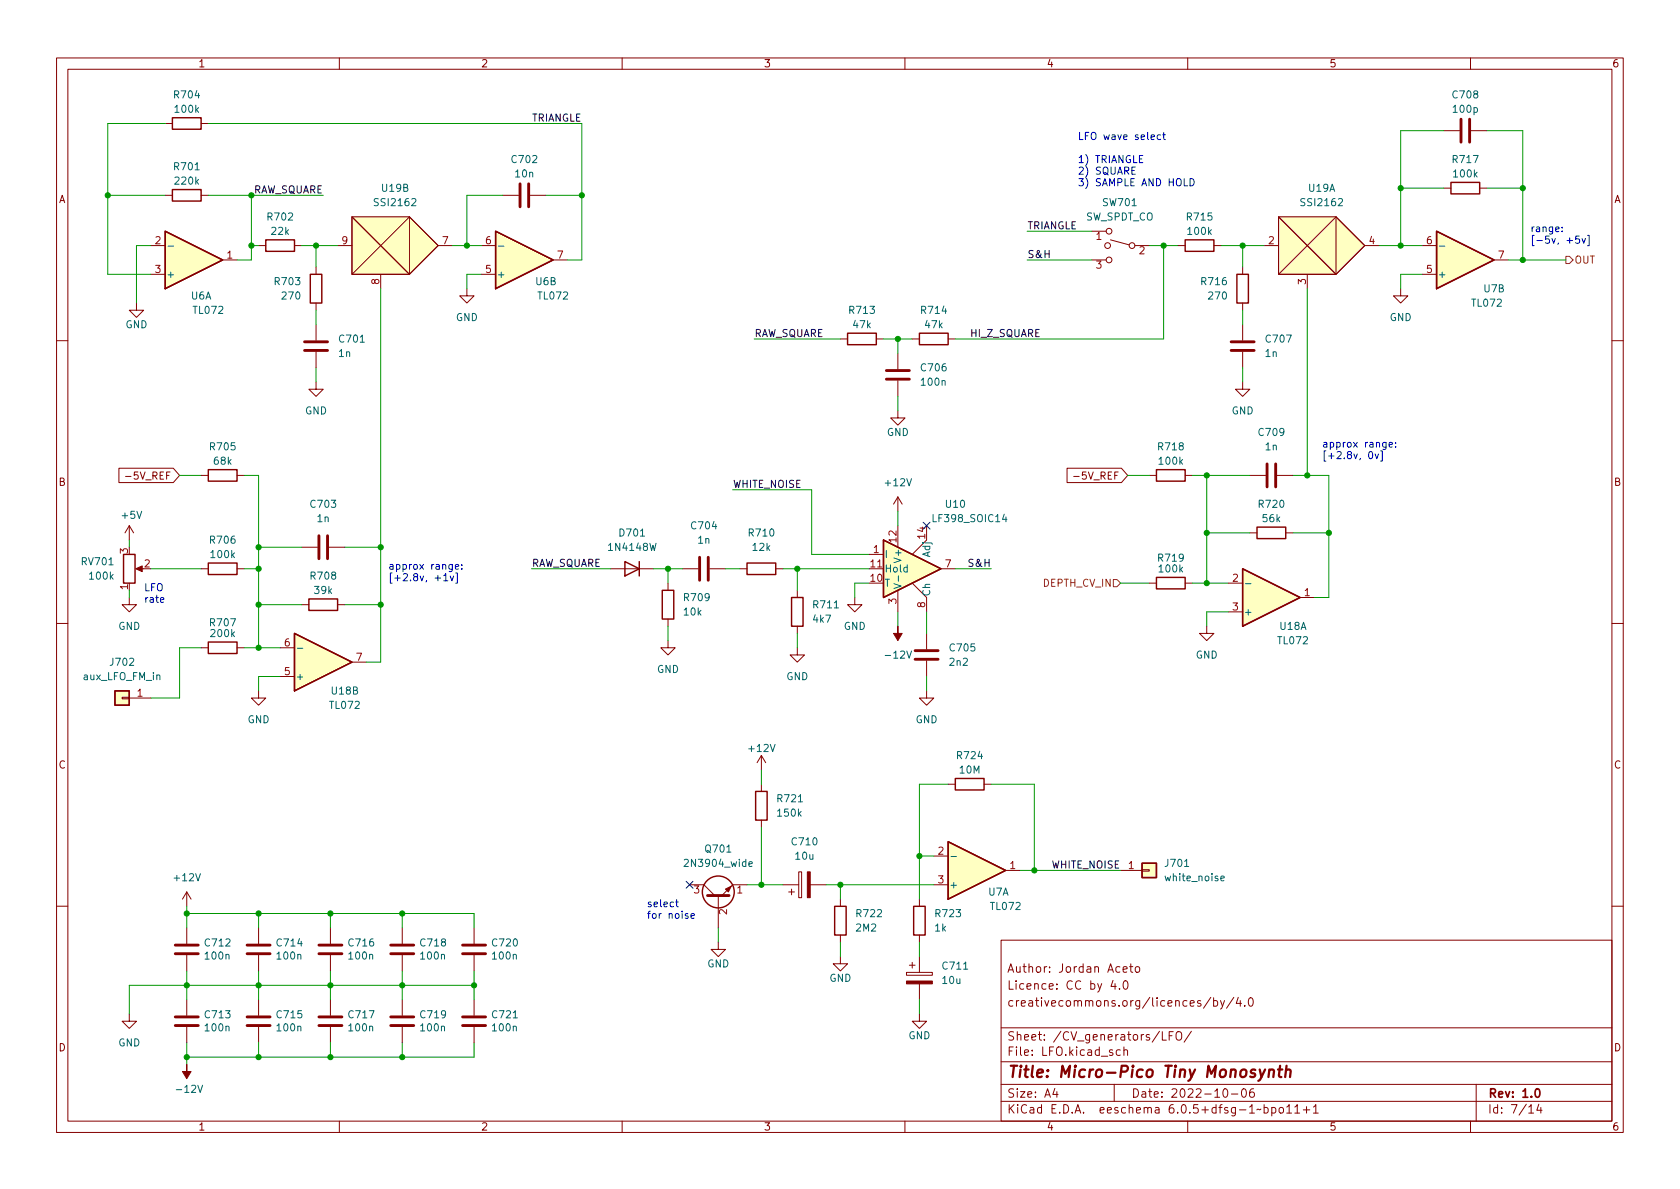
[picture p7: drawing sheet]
<svg xmlns="http://www.w3.org/2000/svg" width="297mm" height="210mm" viewBox="0 0 297 210" stroke-linecap="round" stroke-linejoin="round" font-family="sans-serif">
<g fill="none" stroke="#840000" stroke-width=".18">
<path d="M10 10.2h277v190.1h-277zM12 12.2h273v186.1h-273zM60 10.2v2M110 10.2v2M160 10.2v2M210 10.2v2M260 10.2v2M29.2 34.5h1.3M29.2 21.8h1.3M35.6 34.5h1.2M35.6 21.8h1.2M62.2 38.3h10.2v10.2h-10.2z"/>
<path d="M62.2 38.3l10.2 10.2 5.1-5.1-5.1-5.1-10.2 10.2M88.9 34.5h2.8M93.7 34.5h2.8M226.1 38.3h10.1v10.2h-10.1zM226.1 38.3l10.1 10.2 5.1-5.1-5.1-5.1-10.1 10.2M255.3 33.3h1.2M255.3 23.1h2.8M260.1 23.1h2.8M261.6 33.3h1.3M24.1 53.6v1.3h1.3l-1.3 1.2-1.2-1.2h1.2M26.7 43.4h2.5M26.7 48.5h2.5"/>
<path d="M39.4 46h2.5M45.7 43.4h1.3M52.1 43.4h1.2M55.9 47.2v1.3M55.9 53.6v1.3M55.9 57.4v2.8M59.7 43.4h2.5M67.3 48.5v2.5M77.5 43.4h2.5M82.5 51v1.3h1.3l-1.3 1.3-1.2-1.3h1.2M85.1 43.4h2.5M85.1 48.5h2.5"/>
<path d="M97.8 46h2.5M148.6 59.9h1.3M154.9 59.9h1.3M161.3 59.9h1.3M167.6 59.9h1.3M193 46h2.6M193 40.9h2.6M196.3 42.4l3.3 .9M200.7 43.4h2.5M208.3 43.4h1.2M214.6 43.4h1.3M219.7 47.2v1.3"/>
<path d="M219.7 53.6v1.3M219.7 57.4v2.8M223.5 43.4h2.6M231.1 48.5v2.5M241.3 43.4h2.5M247.6 51v1.3h-1.2l1.2 1.3 1.3-1.3h-1.3M251.5 43.4h2.5M251.5 48.5h2.5M264.2 46h2.5M10 60.2h2M55.9 67.6v1.2h-1.3l1.3 1.3 1.2-1.3h-1.2M55.9 62.2v2.8"/>
<path d="M158.7 72.6v1.3h1.3l-1.3 1.3-1.2-1.3h1.2M158.7 62.5v2.8M158.7 67.3v2.8M219.7 67.6v1.2h-1.3l1.3 1.3 1.3-1.3h-1.3M219.7 62.2v2.8M285 60.2h2M21 82.8h9.6l1.1 1.3-1.1 1.2h-9.6zM22.2 84.2h1M22.9 93l-.8 1.2M22.9 93v2.5M22.9 93l.7 1.2M35.6 84.1h1.2"/>
<path d="M41.9 84.1h1.3M53.3 96.8h2.8M58.2 96.8h2.8M153.7 98h2.5M158.7 87.9v2.5M158.7 93v3.8M158.7 87.9l-.7 1.2M158.7 87.9l.8 1.2M163.8 95.5l-2.5 2.5M188.7 82.8h9.6l1.1 1.3-1.1 1.2h-9.6zM189.8 84.2h1M203.2 84.1h1.3"/>
<path d="M209.5 84.1h1.3M221 84.1h2.8M221 94.2h1.2M225.8 84.1h2.8M227.3 94.2h1.3M10 110.2h2M22.9 105.7v1.2h-1.3l1.3 1.3 1.2-1.3h-1.2M24.4 100.6h1M35.6 114.5h1.2M35.6 100.6h1.2M41.9 114.5h1.3M41.9 100.6h1.3"/>
<path d="M49.5 119.6h2.6M49.5 114.5h2.6M53.3 106.9h1.3M59.7 106.9h1.3M62.2 117.1h2.6M107.9 100.6h7.7M118.1 113.3v1.2h1.3l-1.3 1.3-1.3-1.3h1.3M118.1 103.1v1.3M118.1 109.5v1.2M120.6 100.6h2.8M125.5 100.6h2.8M130.8 100.6h1.3"/>
<path d="M137.2 100.6h1.2M141 114.5v1.3h1.2l-1.2 1.3-1.3-1.3h1.3M141 104.4v1.3M141 110.7v1.3M151.1 105.7v1.2h1.3l-1.3 1.3-1.2-1.3h1.2M153.7 100.6h2.5M158.7 104.4v3.8M161.3 103.1l2.5 2.6v2.5M163.8 112v2.8M163.8 116.8v2.8M166.4 100.6h2.5M203.2 103.1h1.3"/>
<path d="M209.5 103.1h1.3M213.4 110.7v1.3h-1.3l1.3 1.3 1.2-1.3h-1.2M217.2 103.1h2.5M217.2 108.2h2.5M229.9 105.7h2.5M285 110.2h2M21.6 123.3h1.3v.3h-1.3zM22.9 123.4h3.8M45.7 122.2v1.2h-1.3l1.3 1.3 1.3-1.3h-1.3M134.6 133.6l-.7 1.3M134.6 133.6v2.5M134.6 138.7v1.2"/>
<path d="M134.6 133.6l.8 1.3M163.8 122.2v1.2h1.3l-1.3 1.3-1.2-1.3h1.2M167.6 138.7h1.3M174 138.7h1.3M33 157.7l-.7 1.3M33 157.7v2.6M33 157.7l.8 1.3M121.9 156.5h2.6l1.9 1.9M127 158.4v5.7M132.1 156.5h-2.6l-1.9 1.9M134.6 145v1.3M138.4 156.5h2.8"/>
<path d="M139.4 157.7h1.1M140 157.2v1M141.2 154.2h.5v4.5h-.5zM143.3 156.5h2.7M148.6 159v1.3M162.6 159v1.3M165.1 156.5h2.5M165.1 151.4h2.5M177.8 153.9h2.5M198.1 153.9h3.8M201.9 153.8h1.3v.2h-1.3zM10 160.2h2"/>
<path d="M22.9 179.3v1.3h1.2l-1.2 1.3-1.3-1.3h1.3M33 164.1v2.8M33 168.9v2.8M33 176.8v2.8M45.7 164.1v2.8M45.7 168.9v2.8M45.7 176.8v2.8M58.4 164.1v2.8M58.4 168.9v2.8M58.4 176.8v2.8M71.1 164.1v2.8M71.1 168.9v2.8"/>
<path d="M71.1 176.8v2.8M83.8 164.1v2.8M83.8 168.9v2.8M83.8 176.8v2.8M127 166.6v1.3h1.3l-1.3 1.3-1.3-1.3h1.3M148.6 169.2v1.2h1.3l-1.3 1.3-1.3-1.3h1.3M148.6 165.3v1.3M160.3 172h4.5v.5h-4.5zM160.8 170.7h1M161.3 170.2v1M162.6 179.3v1.3h1.2l-1.2 1.3-1.3-1.3h1.3M162.6 165.3v1.3"/>
<path d="M162.6 169.2v2.8M162.6 174v2.8M177 166.3h108v32h-108zM196.8 173.4l-.4 1h1M197.1 173.9v1M197.9 174.8v.1M198.6 171.4l.7-.1-.1-.3-.4-.1-.2 .2v.8h.6M198.8 173.5l.1-.1a.81 .81 0 0 1 .6 .7 .81 .81 0 0 1-.3 .8h-.1a.81 .81 0 0 1-.6-.6 .81 .81 0 0 1 .3-.8zM199.7 170.9h.6M199.9 170.4v1.3l.4 .2M200.9 171l.3-.1 .3 .3v.4l-.3 .3h-.3l-.2-.3v-.4zM214.1 176.4l-1.3 1.9"/>
<path d="M214.6 177l.4-.1 .3 .3v.4l-.2 .3h-.5M214.6 176.4v1.5M215.8 176.9l.3 1M216.5 176.9l-.5 1.4-.2 .1M218.1 176.4l-1.2 1.9M218.9 176.4l-.3 1h.9M219.3 176.9v1M220.1 177.8v.1M220.9 176.6l.2-.2a.81 .81 0 0 1 .6 .7 .81 .81 0 0 1-.3 .8h-.2a.81 .81 0 0 1-.3-1.3zM285 160.2h2M33 181.6v2.8M45.7 181.6v2.8"/>
<path d="M58.4 181.6v2.8M60 198.3v2M71.1 181.6v2.8M83.8 181.6v2.8M110 198.3v2M160 198.3v2M177 194.8h108M177 191.8h108M177 187.8h108M177 181.8h108M186.5 192.5l-.4 1h1M186.9 193v1"/>
<path d="M197 191.8v3M198.1 185.7l-.5-.1-.2 .3v.4l.1 .3h.6M198.7 185.8l.2-.2 .4 .1 .1 .9M198.7 185.1v1.5M205.5 182.4v1.5h.7M206.7 183.1h.5M207.4 182.4h-.7v1.5M208 182.6a.5 .5 0 0 1 .6-.2 .5 .5 0 0 1 .3 .5v.5a.5 .5 0 0 1-.5 .6 .5 .5 0 0 1-.5-.6zM210 198.3v2M210.6 182.4l-1.2 1.9M216.4 192.6l.2-.1a.81 .81 0 0 1 .6 .7 .81 .81 0 0 1-.3 .8h-.2a.81 .81 0 0 1-.6-.6 .81 .81 0 0 1 .3-.8zM217.7 193.5h1.2"/>
<path d="M219.7 192.6l.2-.1a.81 .81 0 0 1 .5 .7 .81 .81 0 0 1-.3 .8h-.1a.81 .81 0 0 1-.6-.6 .81 .81 0 0 1 .3-.8zM221.6 192.5a.59 .59 0 0 0-.7 .7v.5l.2 .3h.4l.2-.1 .1-.5-.2-.2-.4-.1-.3 .3M223.5 195.9l.4-.1 .3 .3v.4l-.1 .3h-.6M223.5 195.3v1.5M224.9 195.9l.4-.1 .3 .3v.4l-.2 .3h-.5M224.9 195.8v1.5M226.3 195.9l.3-.1 .3 .3v.4l-.3 .3h-.3l-.2-.3v-.4zM227.5 195.8l.4-.5v1.5M227.5 196.8h.9M228.9 195.8l.5-.5v1.5M228.9 196.8h.9M230.4 196.3h1.2"/>
<path d="M231 195.7v1.1M232.2 195.8l.4-.5v1.5M232.2 196.8h.9M260 198.3v2M261 191.8v6.5M270.3 195.8l.4-.5v1.5M270.3 196.8h.9M272.1 195.3l-.4 1h.9M272.4 195.8v1"/>
<circle cx="195.8" cy="43.4" r=".51"/>
<circle cx="196.1" cy="46" r=".51"/>
<circle cx="196.1" cy="40.9" r=".51"/>
<circle cx="200.2" cy="43.4" r=".51"/>
</g>
<path d="M271.6 192.6l.2-.1a.82 .82 0 0 1 .6 .7 .82 .82 0 0 1-.3 .8h-.2a.81 .81 0 0 1-.6-.6 .81 .81 0 0 1 .3-.8z" fill="none" stroke="#840000" stroke-width=".3"/>
<path d="M222.7 189.1l.3 1.4M223.7 189.1l-.9 1.8-.3 .2M224.4 189.3a.49 .49 0 0 1 .9 .1l-.2 1.1M224.4 189.1l-.1 1.4M226 189.1h.7M226.3 188.5l-.2 1.7 .1 .2 .4 .1M227.4 189.3a.49 .49 0 0 1 .8 .1l-.1 1.1M227.5 188.5l-.3 2" fill="none" stroke="#840000" stroke-width=".4"/>
<g fill="#ffffc2" stroke="#ffffc2" stroke-width=".18">
<path d="M219.7 100.6l10.2 5.1-10.2 5z"/>
<path d="M52.1 112l10.1 5.1-10.1 5.1z"/>
<path d="M201.9 152.6h2.6v2.6h-2.6z"/>
<path d="M29.2 40.9l10.2 5.1-10.2 5z"/>
<path d="M254 40.9l10.2 5.1-10.2 5z"/>
<path d="M167.6 148.8l10.2 5.1-10.2 5.1z"/>
<path d="M226.1 38.3h10.1v10.2h-10.1z"/>
<path d="M226.1 38.3h10.1l5.1 5.1-5.1 5.1z"/>
<path d="M20.3 122.2h2.6v2.5h-2.6z"/>
<path d="M87.6 40.9l10.2 5.1-10.2 5z"/>
<path d="M156.2 95.5l10.2 5.1-10.2 5.1z"/>
<path d="M62.2 38.3h10.2v10.2h-10.2z"/>
<path d="M62.2 38.3h10.2l5.1 5.1-5.1 5.1z"/>
</g>
<g fill="none" stroke="#840000" stroke-width=".25">
<path d="M30.5 33.5h5.1v2.1h-5.1zM30.5 20.8h5.1v2.1h-5.1zM256.5 32.3h5.1v2h-5.1zM29.2 40.9l10.2 5.1-10.2 5zM47 42.4h5.1v2h-5.1zM54.9 48.5h2v5.1h-2zM87.6 40.9l10.2 5.1-10.2 5zM149.9 58.9h5v2.1h-5zM162.6 58.9h5v2.1h-5zM209.5 42.4h5.1v2h-5.1zM218.7 48.5h2v5.1h-2zM254 40.9l10.2 5.1-10.2 5z"/>
<path d="M21.8 98h2.1v5.1h-2.1zM36.8 99.6h5.1v2h-5.1zM36.8 83.1h5.1v2h-5.1zM110.5 99.3l2.5 1.3-2.5 1.2zM113 99.3v2.5M132.1 99.6h5.1v2h-5.1zM156.2 95.5l10.2 5.1-10.2 5.1zM204.5 83.1h5v2h-5zM222.2 93.2h5.1v2h-5.1zM36.8 113.5h5.1v2.1h-5.1zM52.1 112l10.1 5.1-10.1 5.1zM54.6 105.9h5.1v2h-5.1z"/>
<path d="M117.1 104.4h2v5.1h-2zM140 105.7h2v5h-2zM204.5 102.1h5v2h-5zM219.7 100.6l10.2 5.1-10.2 5zM20.3 122.2h2.6v2.5h-2.6zM133.6 139.9h2v5.1h-2zM168.9 137.7h5.1v2h-5.1zM167.6 148.8l10.2 5.1-10.2 5.1zM201.9 152.6h2.6v2.6h-2.6zM147.6 160.3h2v5h-2zM161.5 160.3h2.1v5h-2.1z"/>
<circle cx="127" cy="157.7" r="2.82"/>
</g>
<path d="M29.7 43.5h1M88.1 43.5h1M254.5 43.5h1M52.6 114.6h.9M158.1 103.2l1.2 .4-1.2 .5M158.8 101.8v1M220.2 103.2h1M132.4 152.8l.6-.1v-.3h-.4l-.2 .2 .1 .6h.5M168.1 151.5h1M215.9 155.3l.6-.1-.1-.2-.4-.1-.1 .2v.6h.5" fill="none" stroke="#006464" stroke-width=".18"/>
<g fill="none" stroke="#840000" stroke-width=".51">
<path d="M91.9 32.5v4.1M93.5 32.5v4.1M258.3 21.1v4M259.8 21.1v4M53.8 62h4.1M53.8 60.4h4.1M156.7 67.1h4.1M156.7 65.5h4.1M217.7 62h4M217.7 60.4h4M56.4 94.7v4.1M57.9 94.7v4.1"/>
<path d="M123.7 98.5v4.1M125.2 98.5v4.1M224 82v4.1M225.6 82v4.1M161.8 116.6h4.1M161.8 115.1h4.1M125.1 158.4h3.8M31 179.8h4.1M31 168.7h4.1M31 167.1h4.1M43.7 179.8h4.1M43.7 168.7h4.1"/>
<path d="M43.7 167.1h4.1M56.4 179.8h4.1M56.4 168.7h4.1M56.4 167.1h4.1M69.1 179.8h4.1M69.1 168.7h4.1M69.1 167.1h4.1M81.8 179.8h4.1M81.8 168.7h4.1M81.8 167.1h4.1M31 181.4h4.1M43.7 181.4h4.1"/>
<path d="M56.4 181.4h4.1M69.1 181.4h4.1M81.8 181.4h4.1"/>
</g>
<g fill="#840000" stroke="#840000" stroke-width=".18">
<path d="M33 188.2v1.3h.8l-.8 1.2-.7-1.2h.7z"/>
<path d="M142.7 154.2h.6v4.5h-.6z"/>
<path d="M128.3 157.2l1-.5-.5 1z"/>
<path d="M160.3 173.5h4.5v.5h-4.5z"/>
<path d="M24 100.6l1.1-.5v1z"/>
<path d="M158.7 110.7v1.3h.8l-.8 1.3-.7-1.3h.7z"/>
</g>
<path d="M276.9 45.3h.6l.6 .7-.6 .6h-.6zM196.8 102.5h.7l.6 .6-.6 .7h-.7z" fill="none" stroke="#725600" stroke-width=".18"/>
<g fill="none" stroke="#0000c2" stroke-width=".18">
<path d="M200.1 30.1h.5M200.7 29.5h-.6v1.3h.6M201.5 28.1h.4M202.1 27.5h-.6v1.3h.6M205.2 23.9l-.4-.1-.2 .3 .1 .5h.5M205.6 23.8h.5M205.8 23.4v1.1l.3 .2M209.4 31.6v1.3h.6M210.4 31.6a.64 .64 0 0 1 .7 .6 .64 .64 0 0 1-.7 .7zM276.2 40.9v.1M276.2 40.2v.1M279.2 41.7h-.6v.7l.1-.2 .5 .1 .1 .2-.1 .4-.1 .1-.5-.1"/>
<path d="M279.7 42.2l.3 .8 .3-.8M280.7 41.6h.3v1.8h-.3M242.2 79.9l.1-.1a.68 .68 0 0 1 .4 .7 .68 .68 0 0 1-.4 .6 .84 .84 0 0 1-.1-1.2zM244.1 79.7h.3v1.8h-.3M245.1 78.2v1.1l-.3 .2-.3-.1M245.1 78.3l-.4-.1-.2 .3 .1 .5h.5M245.6 78.7l.6-.2v-.2l-.4-.1-.2 .2 .1 .6h.5M246.8 79v.1M246.8 78.3v.1M80 99.8v1l-.3 .3-.3-.1M80 99.9l-.4-.1-.2 .3 .1 .5h.5M81.7 99.9v.1"/>
<path d="M243.1 80.3l.3 .8 .3-.8M78.5 101.8l.3-.4v1.3M78.5 102.7h.7M79.6 101.9l.3 .8 .3-.8M80.5 100.2l.6-.1v-.2l-.4-.1-.2 .2 .1 .6h.5M80.6 101.3h.3v1.8h-.3M81.7 100.5v.2M119.5 159.5h.4M119.6 159.1v1.1l.3 .2M121.6 161.6h-.3l-.2 .1 .1 .2 .4 .1v.3h-.5M122.2 162l.6-.1-.1-.3h-.3l-.2 .1v.6h.5"/>
</g>
<g fill="none" stroke="#009600" stroke-width=".18">
<path d="M19 34.5h10.2M29.2 21.8h-10.2v26.7h7.7M36.8 21.8h66.1v24.2h-2.6M36.8 34.5h20.3M44.4 34.5v11.5h-2.5M88.9 34.5h-6.4v8.9M96.5 34.5h6.4M247.6 33.3h7.7M255.3 23.1h-7.7v20.3M262.9 23.1h6.3v22.9M262.9 33.3h6.3M26.7 43.4h-2.6v10.2"/>
<path d="M44.4 43.4h1.3M53.3 43.4h6.4M55.9 43.4v3.8M55.9 54.9v2.5M67.3 51v66.1h-2.5M80 43.4h5.1M85.1 48.5h-2.6v2.5M133.3 59.9h15.3M156.2 59.9h5.1M158.7 59.9v2.6M181.6 46h11.4M181.6 40.9h11.4"/>
<path d="M203.2 43.4h5.1M205.7 43.4v16.5h-36.8M215.9 43.4h7.6M219.7 43.4v3.8M219.7 54.9v2.5M231.1 51v33.1M243.8 43.4h7.7M251.5 48.5h-3.9v2.5M266.7 46h10.2M55.9 65v2.6M158.7 70.1v2.5M219.7 65v2.6"/>
<path d="M22.9 95.5v1.3M31.7 84.1h3.9M43.2 84.1h2.5v30.4M45.7 96.8h7.6M61 96.8h6.3M129.5 86.6h14v11.4h10.2M158.7 90.4v2.6M199.4 84.1h3.8M210.8 84.1h10.2M213.4 84.1v19M213.4 94.2h7.6M228.6 84.1h6.3v21.6h-2.5"/>
<path d="M228.6 94.2h6.3M22.9 104.4v1.3M26.7 100.6h8.9M35.6 114.5h-3.9v8.9h-5M43.2 100.6h2.5M43.2 114.5h6.3M45.7 106.9h7.6M49.5 119.6h-3.8v2.6M61 106.9h6.3M94 100.6h13.9M115.6 100.6h5M118.1 100.6v2.5"/>
<path d="M118.1 110.7v2.6M128.3 100.6h2.5M138.4 100.6h15.3M141 100.6v3.8M141 112v2.5M153.7 103.1h-2.6v2.6M158.7 108.2v2.5M163.8 108.2v3.8M163.8 119.6v2.6M168.9 100.6h6.4M198.1 103.1h5.1M210.8 103.1h6.4"/>
<path d="M217.2 108.2h-3.8v2.5M134.6 136.1v2.6M167.6 138.7h-5v20.3M175.3 138.7h7.6v15.2M132.1 156.5h6.3M134.6 146.3v10.2M146 156.5h19.1M148.6 156.5v2.5M162.6 151.4h2.5M180.3 153.9h17.8M33 161.5h50.8v2.6M33 160.3v3.8"/>
<path d="M33 171.7v5.1M45.7 161.5v2.6M45.7 171.7v5.1M58.4 161.5v2.6M58.4 171.7v5.1M71.1 161.5v2.6M71.1 171.7v5.1M83.8 174.2h-60.9v5.1M83.8 171.7v5.1M127 164.1v2.5M148.6 166.6v2.6M162.6 166.6v2.6"/>
<path d="M162.6 176.8v2.5M33 184.4v3.8M45.7 184.4v2.5M58.4 184.4v2.5M71.1 184.4v2.5M83.8 184.4v2.5h-50.8"/>
</g>
<path d="M163.2 92.3l1.2 1.3M164.4 92.3l-1.2 1.3M121.3 155.8l1.2 1.3M122.5 155.8l-1.2 1.3" fill="none" stroke="#000084" stroke-width=".18"/>
<g fill="#009600" stroke="#009600" stroke-width=".18">
<circle cx="67.3" cy="96.8" r=".46"/>
<circle cx="82.5" cy="43.4" r=".46"/>
<circle cx="55.9" cy="43.4" r=".46"/>
<circle cx="58.4" cy="161.5" r=".46"/>
<circle cx="58.4" cy="174.2" r=".46"/>
<circle cx="33" cy="161.5" r=".46"/>
<circle cx="33" cy="174.2" r=".46"/>
<circle cx="45.7" cy="174.2" r=".46"/>
<circle cx="45.7" cy="186.9" r=".46"/>
<circle cx="33" cy="186.9" r=".46"/>
<circle cx="45.7" cy="100.6" r=".46"/>
<circle cx="67.3" cy="106.9" r=".46"/>
<circle cx="45.7" cy="161.5" r=".46"/>
<circle cx="45.7" cy="96.8" r=".46"/>
<circle cx="45.7" cy="106.9" r=".46"/>
<circle cx="45.7" cy="114.5" r=".46"/>
<circle cx="71.1" cy="161.5" r=".46"/>
<circle cx="83.8" cy="174.2" r=".46"/>
<circle cx="148.6" cy="156.5" r=".46"/>
<circle cx="162.6" cy="151.4" r=".46"/>
<circle cx="182.9" cy="153.9" r=".46"/>
<circle cx="134.6" cy="156.5" r=".46"/>
<circle cx="44.4" cy="43.4" r=".46"/>
<circle cx="19" cy="34.5" r=".46"/>
<circle cx="71.1" cy="186.9" r=".46"/>
<circle cx="58.4" cy="186.9" r=".46"/>
<circle cx="71.1" cy="174.2" r=".46"/>
<circle cx="205.7" cy="43.4" r=".46"/>
<circle cx="158.7" cy="59.9" r=".46"/>
<circle cx="247.6" cy="43.4" r=".46"/>
<circle cx="269.2" cy="33.3" r=".46"/>
<circle cx="247.6" cy="33.3" r=".46"/>
<circle cx="269.2" cy="46" r=".46"/>
<circle cx="234.9" cy="94.2" r=".46"/>
<circle cx="213.4" cy="103.1" r=".46"/>
<circle cx="213.4" cy="94.2" r=".46"/>
<circle cx="213.4" cy="84.1" r=".46"/>
<circle cx="219.7" cy="43.4" r=".46"/>
<circle cx="231.1" cy="84.1" r=".46"/>
<circle cx="102.9" cy="34.5" r=".46"/>
<circle cx="141" cy="100.6" r=".46"/>
<circle cx="118.1" cy="100.6" r=".46"/>
</g>
<text font-size="2.8" fill="#840000" x="178" y="190.6">Title: Micro-Pico Tiny Monosynth</text>
<g font-size="2.1" fill="#840000">
<text x="178" y="172">Author: Jordan Aceto</text>
<text x="178" y="178">creativecommons.org/licences/by/4.0</text>
<text x="178" y="175">Licence: CC by 4.0</text>
<text x="178" y="184">Sheet: /CV_generators/LFO/</text>
<text x="178" y="186.7">File: LFO.kicad_sch</text>
<text x="178" y="196.9">KiCad E.D.A. eeschema 6.0.5+dfsg-1~bpo11+1</text>
<text x="178" y="194.1">Size: A4</text>
<text x="200" y="194.1">Date: 2022-10-06</text>
<text x="263" y="194.1">Rev: 1.0</text>
<text x="263" y="196.9">Id: 7/14</text>
</g>
<g font-size="1.8" fill="#840000">
<text x="35" y="11.9">1</text>
<text x="85" y="11.9">2</text>
<text x="135" y="11.9">3</text>
<text x="185" y="11.9">4</text>
<text x="235" y="11.9">5</text>
<text x="285" y="11.9">6</text>
<text x="10.3" y="35.9">A</text>
<text x="285.3" y="35.9">A</text>
<text x="10.3" y="85.9">B</text>
<text x="23" y="84.8">-5V_REF</text>
<text x="190.7" y="84.8">-5V_REF</text>
<text x="285.3" y="85.9">B</text>
<text x="10.3" y="135.9">C</text>
<text x="285.3" y="135.9">C</text>
<text x="10.3" y="185.9">D</text>
<text x="285.3" y="185.9">D</text>
<text x="35" y="199.9">1</text>
<text x="85" y="199.9">2</text>
<text x="135" y="199.9">3</text>
<text x="185" y="199.9">4</text>
<text x="235" y="199.9">5</text>
<text x="285" y="199.9">6</text>
</g>
<g font-size="1.8" fill="#006464">
<text x="30.9" y="17.4">R704</text>
<text x="257" y="17.4">C708</text>
<text x="31.1" y="19.9">100k</text>
<text x="257.1" y="19.9">100p</text>
<text x="90.6" y="28.8">C702</text>
<text x="257" y="28.8">R717</text>
<text x="30.9" y="30.1">R701</text>
<text x="31.1" y="32.6">220k</text>
<text x="67.6" y="33.9">U19B</text>
<text x="91.2" y="31.4">10n</text>
<text x="231.4" y="33.9">U19A</text>
<text x="257.1" y="31.4">100k</text>
<text x="47.4" y="39">R702</text>
<text x="48.1" y="41.5">22k</text>
<text x="66.5" y="36.4">SSI2162</text>
<text x="191.9" y="39">SW_SPDT_CO</text>
<text x="195.1" y="36.4">SW701</text>
<text x="210" y="39">R715</text>
<text x="210.1" y="41.5">100k</text>
<text x="230.3" y="36.4">SSI2162</text>
<text x="29.3" y="49.1">+</text>
<text x="33.8" y="53">U6A</text>
<text x="48.7" y="50.4">R703</text>
<text x="50" y="53">270</text>
<text x="87.8" y="49.1">+</text>
<text x="94.8" y="50.4">U6B</text>
<text x="95.2" y="53">TL072</text>
<text x="212.5" y="50.4">R716</text>
<text x="213.8" y="53">270</text>
<text x="254.1" y="49.1">+</text>
<text x="262.4" y="51.7">U7B</text>
<text x="22.2" y="58">GND</text>
<text x="34.3" y="55.5">TL072</text>
<text x="80.6" y="56.8">GND</text>
<text x="150.3" y="55.5">R713</text>
<text x="150.9" y="58">47k</text>
<text x="163" y="55.5">R714</text>
<text x="163.6" y="58">47k</text>
<text x="245.7" y="56.8">GND</text>
<text x="260.3" y="54.2">TL072</text>
<text x="59.9" y="63.1">1n</text>
<text x="60.1" y="60.6">C701</text>
<text x="163" y="65.7">C706</text>
<text x="223.7" y="63.1">1n</text>
<text x="223.9" y="60.6">C707</text>
<text x="163" y="68.2">100n</text>
<text x="53.9" y="73.3">GND</text>
<text x="156.8" y="77.1">GND</text>
<text x="217.7" y="73.3">GND</text>
<text x="222.7" y="77.1">C709</text>
<text x="37.3" y="79.6">R705</text>
<text x="37.9" y="82.2">68k</text>
<text x="204.9" y="79.6">R718</text>
<text x="205" y="82.2">100k</text>
<text x="223.8" y="79.6">1n</text>
<text x="55" y="89.8">C703</text>
<text x="156.7" y="86">+12V</text>
<text x="167.3" y="89.8">U10</text>
<text x="222.7" y="89.8">R720</text>
<text x="21.6" y="91.7">+5V</text>
<text x="56.1" y="92.3">1n</text>
<text x="109.6" y="94.9">D701</text>
<text x="122.3" y="93.6">C704</text>
<text x="132.5" y="94.9">R710</text>
<text x="165.3" y="92.3">LF398_SOIC14</text>
<text x="223.3" y="92.3">56k</text>
<text x="14.5" y="99.9">RV701</text>
<text x="37.3" y="96.1">R706</text>
<text x="37.4" y="98.7">100k</text>
<text x="107.8" y="97.4">1N4148W</text>
<text x="123.4" y="96.1">1n</text>
<text x="133.1" y="97.4">12k</text>
<text x="156.3" y="98.7">I</text>
<text x="156.3" y="101.2">Hold</text>
<text x="159.4" y="99.1" transform="rotate(-90 159.4 99.1)">V+</text>
<text x="164.5" y="98.5" transform="rotate(-90 164.5 98.5)">Adj</text>
<text x="204.9" y="99.3">R719</text>
<text x="205" y="101.2">100k</text>
<text x="15.9" y="102.5">100k</text>
<text x="55" y="102.5">R708</text>
<text x="55.7" y="105">39k</text>
<text x="121.1" y="106.3">R709</text>
<text x="143.9" y="107.6">R711</text>
<text x="156.3" y="103.8">T</text>
<text x="164.5" y="105.5" transform="rotate(-90 164.5 105.5)">Ch</text>
<text x="20.9" y="111.4">GND</text>
<text x="37.3" y="110.7">R707</text>
<text x="37.4" y="112.6">200k</text>
<text x="121" y="108.8">10k</text>
<text x="143.8" y="110.1">4k7</text>
<text x="149.2" y="111.4">GND</text>
<text x="219.8" y="108.8">+</text>
<text x="226" y="113.9">TL072</text>
<text x="226.3" y="111.4">U18A</text>
<text x="19.6" y="117.7">J702</text>
<text x="116.1" y="119">GND</text>
<text x="156.9" y="116.5">-12V</text>
<text x="168" y="117.7">2n2</text>
<text x="168.1" y="115.2">C705</text>
<text x="211.4" y="116.5">GND</text>
<text x="14.8" y="120.3">aux_LFO_FM_in</text>
<text x="52.2" y="120.3">+</text>
<text x="58.4" y="125.3">TL072</text>
<text x="58.7" y="122.8">U18B</text>
<text x="139" y="120.3">GND</text>
<text x="43.8" y="127.9">GND</text>
<text x="161.9" y="127.9">GND</text>
<text x="132.5" y="133">+12V</text>
<text x="169.3" y="134.2">R724</text>
<text x="169.7" y="136.8">10M</text>
<text x="137.6" y="141.9">R721</text>
<text x="137.6" y="144.4">150k</text>
<text x="140.1" y="149.5">C710</text>
<text x="30.9" y="155.8">+12V</text>
<text x="121.4" y="153.3">2N3904_wide</text>
<text x="124.8" y="150.7">Q701</text>
<text x="140.7" y="152">10u</text>
<text x="206.2" y="153.3">J701</text>
<text x="206.2" y="155.8">white_noise</text>
<text x="167.8" y="157.1">+</text>
<text x="174.8" y="158.4">U7A</text>
<text x="175.2" y="160.9">TL072</text>
<text x="36.4" y="167.4">C712</text>
<text x="49.1" y="167.4">C714</text>
<text x="61.8" y="167.4">C716</text>
<text x="74.5" y="167.4">C718</text>
<text x="87.2" y="167.4">C720</text>
<text x="151.4" y="164.7">2M2</text>
<text x="151.5" y="162.2">R722</text>
<text x="165.3" y="164.7">1k</text>
<text x="165.5" y="162.2">R723</text>
<text x="36.4" y="169.7">100n</text>
<text x="49.1" y="169.7">100n</text>
<text x="61.8" y="169.7">100n</text>
<text x="74.5" y="169.7">100n</text>
<text x="87.2" y="169.7">100n</text>
<text x="125" y="171.1">GND</text>
<text x="146.6" y="173.6">GND</text>
<text x="166.7" y="174">10u</text>
<text x="166.8" y="171.4">C711</text>
<text x="20.9" y="185">GND</text>
<text x="36.4" y="180.1">C713</text>
<text x="36.4" y="182.4">100n</text>
<text x="49.1" y="180.1">C715</text>
<text x="49.1" y="182.4">100n</text>
<text x="61.8" y="180.1">C717</text>
<text x="61.8" y="182.4">100n</text>
<text x="74.5" y="180.1">C719</text>
<text x="74.5" y="182.4">100n</text>
<text x="87.2" y="180.1">C721</text>
<text x="87.2" y="182.4">100n</text>
<text x="160.6" y="183.8">GND</text>
<text x="31.5" y="193.2">-12V</text>
</g>
<g font-size="1.8" fill="#0f0f0f">
<text x="93.8" y="21.5">TRIANGLE</text>
<text x="181.6" y="40.5">TRIANGLE</text>
<text x="181.6" y="45.6">S&amp;H</text>
<text x="133.3" y="59.6">RAW_SQUARE</text>
<text x="171.4" y="59.6">HI_Z_SQUARE</text>
<text x="129.5" y="86.3">WHITE_NOISE</text>
<text x="94" y="100.2">RAW_SQUARE</text>
<text x="171.5" y="100.2">S&amp;H</text>
<text x="185.9" y="153.6">WHITE_NOISE</text>
</g>
<g font-size="1.8" fill="#0000c2">
<text x="190.5" y="24.7">LFO wave select</text>
<text x="190.5" y="28.8">1) TRIANGLE</text>
<text x="190.5" y="30.9">2) SQUARE</text>
<text x="190.5" y="32.9">3) SAMPLE AND HOLD</text>
<text x="270.5" y="41">range:</text>
<text x="270.5" y="43.1">[-5v, +5v]</text>
<text x="233.7" y="79.1">approx range:</text>
<text x="233.7" y="81.2">[+2.8v, 0v]</text>
<text x="68.6" y="100.7">approx range:</text>
<text x="25.4" y="104.5">LFO</text>
<text x="25.4" y="106.6">rate</text>
<text x="68.6" y="102.8">[+2.8v, +1v]</text>
<text x="114.3" y="160.4">select</text>
<text x="114.3" y="162.5">for noise</text>
</g>
<text font-size="1.8" fill="#009600" x="44.4" y="34.2">RAW_SQUARE</text>
<g font-size="1.8" fill="#a90000">
<text x="27.4" y="43.2">2</text>
<text x="40.1" y="45.7">1</text>
<text x="60.5" y="43.2">9</text>
<text x="78.2" y="43.2">7</text>
<text x="85.9" y="43.2">6</text>
<text x="98.6" y="45.7">7</text>
<text x="193.8" y="42.4">1</text>
<text x="193.8" y="47.5">3</text>
<text x="201.4" y="45">2</text>
<text x="224.3" y="43.2">2</text>
<text x="242.1" y="43.2">4</text>
<text x="252.2" y="43.2">6</text>
<text x="264.9" y="45.7">7</text>
<text x="27.4" y="48.3">3</text>
<text x="67.1" y="50.3" transform="rotate(-90 67.1 50.3)">8</text>
<text x="85.9" y="48.3">5</text>
<text x="230.9" y="50.3" transform="rotate(-90 230.9 50.3)">3</text>
<text x="252.2" y="48.3">5</text>
<text x="158.5" y="95.8" transform="rotate(-90 158.5 95.8)">12</text>
<text x="163.6" y="95.2" transform="rotate(-90 163.6 95.2)">14</text>
<text x="22.6" y="97.9" transform="rotate(-90 22.6 97.9)">3</text>
<text x="25.5" y="100.3">2</text>
<text x="154" y="100.3">11</text>
<text x="154.4" y="97.8">1</text>
<text x="167.1" y="100.3">7</text>
<text x="22.6" y="104.2" transform="rotate(-90 22.6 104.2)">1</text>
<text x="154" y="102.9">10</text>
<text x="158.5" y="106.8" transform="rotate(-90 158.5 106.8)">3</text>
<text x="163.6" y="107.4" transform="rotate(-90 163.6 107.4)">8</text>
<text x="217.9" y="102.9">2</text>
<text x="217.9" y="107.9">3</text>
<text x="230.6" y="105.4">1</text>
<text x="50.3" y="119.4">5</text>
<text x="50.3" y="114.3">6</text>
<text x="63" y="116.8">7</text>
<text x="24.3" y="123.2">1</text>
<text x="165.9" y="151.1">2</text>
<text x="178.6" y="153.7">1</text>
<text x="199.5" y="153.7">1</text>
<text x="122.7" y="158">3</text>
<text x="128.5" y="161.7" transform="rotate(-90 128.5 161.7)">2</text>
<text x="130.3" y="158">1</text>
<text x="165.9" y="156.2">3</text>
</g>
<g font-size="1.8" fill="#725600">
<text x="278.3" y="46.6">OUT</text>
<text x="184.5" y="103.8">DEPTH_CV_IN</text>
</g>
</svg>
